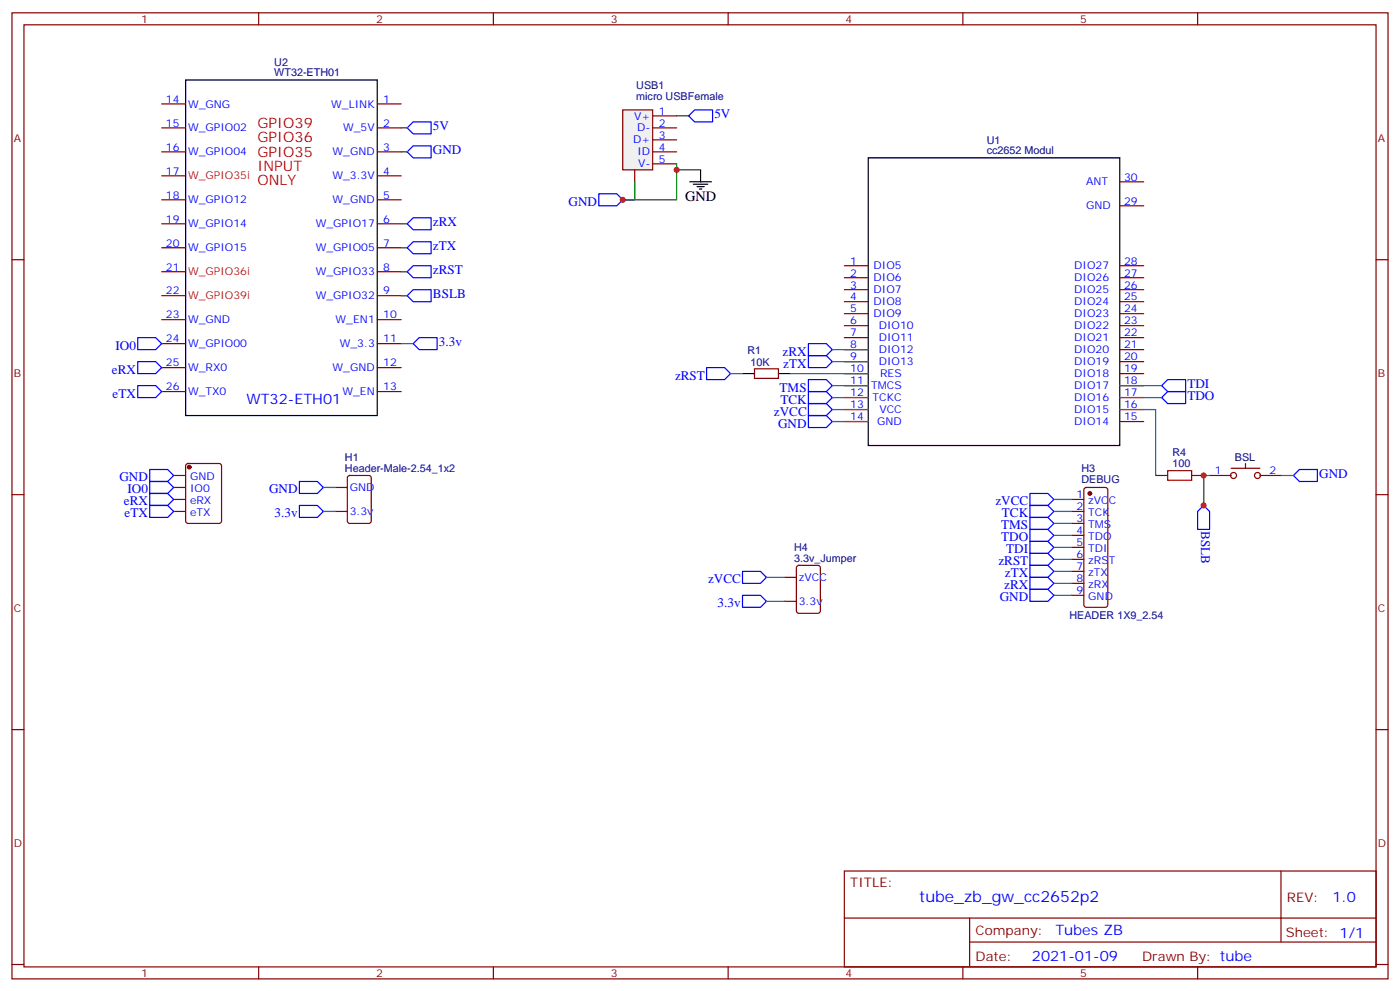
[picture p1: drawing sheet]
<svg xmlns="http://www.w3.org/2000/svg" width="412mm" height="292mm" viewBox="0 0 412 292" stroke-linecap="round" stroke-linejoin="round" font-family="sans-serif">
<g fill="none" stroke="#870000" stroke-width=".35">
<path d="M3.5 3.8h405.4v284.3h-405.4zM7.1 7.3h398.2v277.3h-398.2zM76.2 3.8v3.5M145.3 3.8v3.5M214.5 3.8v3.5M283.6 3.8v3.5M352.8 3.8v3.5M329.8 53.5h7.1M3.5 76.4h3.6M248.7 78.2h7.1M329.8 78.2h7.1M329.8 60.6h7.1"/>
<path d="M405.3 76.4h3.6M248.7 81.7h7.1M248.7 85.3h7.1M248.7 88.8h7.1M248.7 92.3h7.1M248.7 95.8h7.1M248.7 99.4h7.1M329.8 81.7h7.1M329.8 85.3h7.1M329.8 88.8h7.1M329.8 92.3h7.1M329.8 95.8h7.1"/>
<path d="M329.8 99.4h7.1M248.7 102.9h7.1M248.7 106.4h7.1M248.7 110h7.1M248.7 113.5h7.1M248.7 117h7.1M329.8 102.9h7.1M329.8 106.4h7.1M329.8 110h7.1M329.8 113.5h7.1M329.8 117h7.1M51.2 139.9h3.5"/>
<path d="M54.9 136.6l.5-.2h9.2l.6 .5 .1 16.5-.5 .6-9.4 .1-.7-.5v-16.5zM248.7 120.5h7.1M248.7 124.1h7.1M329.8 120.5h7.1M329.8 124.1h7.1M3.5 145.6h3.6M51.2 143.5h3.5M51.2 147h3.5M51.2 150.5h3.5M405.3 145.6h3.6M3.5 214.7h3.6M405.3 214.7h3.6"/>
<path d="M248.7 256.4h156.6v28.2h-156.6zM377.3 256.4v20.9M248.7 270.2h156.5M285.6 277.3h119.6M285.6 270.2v14.1M3.5 283.9h3.6M76.2 284.6v3.5M145.3 284.6v3.5M214.5 284.6v3.5M283.6 284.6v3.5M352.8 284.6v3.5M405.3 283.9h3.6"/>
</g>
<path d="M255.8 46.5h74v84.6h-74z" fill="none" stroke="#000" stroke-width=".35"/>
<circle cx="55.7" cy="137.5" r=".53" fill="#870000" stroke="#870000" stroke-width=".35"/>
<path d="M183.4 32.3h8.9v17.7h-8.9z" fill="#f0f0f0" stroke="#870000" stroke-width=".35"/>
<g fill="none" stroke="#870000" stroke-width=".35">
<path d="M47.6 37.6h7.1M47.6 30.6h7.1M111.1 37.6h7.1M111.1 30.6h7.1M192.3 34.1h7M192.3 37.6h7M47.6 44.7h7.1M47.6 51.8h7.1M47.6 58.8h7.1M111.1 44.7h7.1M111.1 51.8h7.1M111.1 58.8h7.1"/>
<path d="M187 50v3.5M192.3 41.2h7M192.3 44.7h7M192.3 48.2h7M47.6 65.9h7.1M47.6 72.9h7.1M47.6 80h7.1M111.1 65.9h7.1M111.1 72.9h7.1M111.1 80h7.1M47.6 87h7.1M47.6 94.1h7.1"/>
<path d="M111.1 87h7.1M111.1 94.1h7.1M47.6 101.1h7.1M47.6 108.2h7.1M47.6 115.3h7.1M111.1 101.1h7.1M111.1 108.2h7.1M111.1 115.3h7.1M222.2 108.5h7.1v2.9h-7.1zM340.4 139.9h3.6M351 139.9h3.5M356.3 139.9h6.4"/>
<path d="M362.7 137.8h8.4M366.9 136.4v1.4M371.1 139.9h6.4M98.8 143.5h3.5M98.8 150.5h3.5M102.5 140.2l.5-.3h5.7l.6 .5 .1 13-.5 .6-5.9 .1-.6-.5-.1-12.9zM315.7 150.5h3.6M315.7 147h3.6M315.7 154.1h3.6M315.7 157.6h3.6M319.5 143.7l.5-.2h5.6l.5 .2 .2 .5v33.8l-.2 .5-.5 .3h-5.6l-.5-.3-.2-.5v-33.8zM231.1 169.9h3.5"/>
<path d="M231.1 177h3.5M234.8 166.6l.5-.2h5.6l.7 .4 .1 13-.5 .7h-5.9l-.6-.4-.1-13zM315.7 161.1h3.6M315.7 164.6h3.6M315.7 168.2h3.6M315.7 171.7h3.6M315.7 175.2h3.6"/>
<circle cx="363.4" cy="139.9" r=".88"/>
<circle cx="370.4" cy="139.9" r=".88"/>
</g>
<path d="M54.7 23.5h56.4v98.8h-56.4zM203.2 53.5h6.3M204.3 54.2h4.2M205.3 54.9h2.1M206 55.6h.7M206.4 50v3.5M218.7 110h3.5M229.3 110h3.5" fill="none" stroke="#000" stroke-width=".35"/>
<g fill="none" stroke="#00f" stroke-width=".35">
<path d="M119.9 37.6l1.8-1.7h5.3v3.5h-5.3zM204.6 32.3h5.3v3.6h-5.3l-1.8-1.8zM119.9 44.7l1.8-1.8h5.3v3.6h-5.3zM176.4 57h5.3l1.7 1.8-1.7 1.8h-5.3zM119.9 72.9l1.8-1.7h5.3v3.5h-5.3zM119.9 65.9l1.8-1.8h5.3v3.5h-5.3zM119.9 80l1.8-1.8h5.3v3.5h-5.3zM40.6 99.4h5.3l1.7 1.7-1.7 1.8h-5.3zM119.9 87l1.8-1.7h5.3v3.5h-5.3zM40.6 113.5h5.3l1.7 1.8-1.7 1.7h-5.3zM40.6 106.4h5.3l1.7 1.8-1.7 1.8h-5.3zM121.7 101.1l1.8-1.7h5.3v3.5h-5.3z"/>
<path d="M208.1 108.2h5.3l1.8 1.8-1.8 1.7h-5.3zM238.1 118.8h5.3l1.8 1.7-1.8 1.8h-5.3zM238.1 104.7h5.3l1.8 1.7-1.8 1.8h-5.3zM238.1 101.1h5.3l1.8 1.8-1.8 1.8h-5.3zM238.1 115.3h5.3l1.8 1.7-1.8 1.8h-5.3zM238.1 111.7h5.3l1.8 1.8-1.8 1.8h-5.3zM342.2 117l1.8-1.7h5.2v3.5h-5.2zM342.2 113.5l1.8-1.8h5.2v3.6h-5.2zM44.1 138.2h5.3l1.8 1.7-1.8 1.8h-5.3zM238.1 122.3h5.3l1.8 1.8-1.8 1.7h-5.3zM381 139.9l1.8-1.7h5.3v3.5h-5.3zM44.1 141.7h5.3l1.8 1.8-1.8 1.7h-5.3z"/>
<path d="M44.1 145.2h5.3l1.8 1.8-1.8 1.8h-5.3zM44.1 148.8h5.3l1.8 1.7-1.8 1.8h-5.3zM88.2 141.7h5.3l1.7 1.8-1.7 1.7h-5.3zM88.2 148.8h5.3l1.7 1.7-1.7 1.8h-5.3zM303.4 145.2h5.3l1.7 1.8-1.7 1.8h-5.3zM303.4 148.8h5.3l1.7 1.7-1.7 1.8h-5.3zM303.4 152.3h5.3l1.7 1.8-1.7 1.7h-5.3zM303.4 155.8h5.3l1.7 1.8-1.7 1.7h-5.3zM303.4 159.3h5.3l1.7 1.8-1.7 1.8h-5.3zM354.5 148.8l1.8 1.7v5.3h-3.5v-5.3zM218.7 175.2h5.3l1.8 1.8-1.8 1.8h-5.3zM218.7 168.2h5.3l1.8 1.7-1.8 1.8h-5.3z"/>
<path d="M303.4 173.5h5.3l1.7 1.7-1.7 1.8h-5.3zM303.4 166.4h5.3l1.7 1.8-1.7 1.7h-5.3zM303.4 169.9h5.3l1.7 1.8-1.7 1.8h-5.3zM303.4 162.9h5.3l1.7 1.7-1.7 1.8h-5.3z"/>
</g>
<path d="M344 138.5h7v2.9h-7z" fill="none" stroke="#a10000" stroke-width=".35"/>
<g fill="none" stroke="#008700" stroke-width=".35">
<path d="M118.2 37.6h1.7M199.3 34.1h3.5M118.2 44.7h1.7M199.3 48.2v1.8h7.1M199.3 50v8.8h-15.9h3.6v-5.3M118.2 72.9h1.7M118.2 80h1.7M118.2 65.9h1.7M118.2 87h1.7M118.2 101.1h3.5M215.2 110h3.5M232.8 110h23"/>
<path d="M245.2 106.4h10.6M245.2 117h10.6M245.2 113.5h10.6M245.2 102.9h10.6M329.8 117h12.4M329.8 113.5h12.4M245.2 124.1h10.6M245.2 120.5h10.6M329.8 120.5h10.6v19.4M354.5 139.9v8.9v-8.9h1.8M377.5 139.9h3.5M95.2 143.5h3.6"/>
<path d="M95.2 150.5h3.6M310.4 147h5.3M310.4 150.5h5.3M310.4 154.1h5.3M310.4 157.6h5.3M225.8 169.9h5.3M225.8 177h5.3M310.4 175.2h5.3M310.4 168.2h5.3M310.4 171.7h5.3M310.4 164.6h5.3M310.4 161.1h5.3"/>
</g>
<circle cx="321" cy="145.2" r=".53" fill="#870000" stroke="#870000" stroke-width=".35"/>
<g fill="#c00">
<circle cx="199.3" cy="50" r=".88"/>
<circle cx="183.4" cy="58.8" r=".88"/>
<circle cx="354.5" cy="139.9" r=".88"/>
<circle cx="354.5" cy="148.8" r=".88"/>
</g>
<text font-size="4.6" fill="#00f" x="270.8" y="265.4">tube_zb_gw_cc2652p2</text>
<g font-size="4.2" fill="#f00">
<text x="75.8" y="37.6">GPIO39</text>
<text x="75.8" y="41.9">GPIO36</text>
<text x="75.8" y="46.1">GPIO35</text>
<text x="75.8" y="50.3">INPUT</text>
<text x="75.8" y="54.6">ONLY</text>
</g>
<text font-size="4.2" x="201.8" y="59.2">GND</text>
<g font-size="4.2" fill="#00f">
<text x="72.6" y="118.8">WT32-ETH01</text>
<text x="392.5" y="265.6">1.0</text>
<text x="310.9" y="275.2">Tubes ZB</text>
<text x="304" y="283">2021-01-09</text>
</g>
<g font-size="3.9" fill="#00f">
<text x="210.4" y="34.8">5V</text>
<text x="127.5" y="38.3">5V</text>
<text x="127.5" y="45.4">GND</text>
<text x="167.5" y="60.6">GND</text>
<text x="127.5" y="66.6">zRX</text>
<text x="127.5" y="73.6">zTX</text>
<text x="127.5" y="80.7">zRST</text>
<text x="127.5" y="87.7">BSLB</text>
<text x="129.3" y="101.9">3.3v</text>
<text x="34" y="102.9">IO0</text>
<text x="230.5" y="104.7">zRX</text>
<text x="33" y="110">eRX</text>
<text x="198.8" y="111.7">zRST</text>
<text x="230.7" y="108.2">zTX</text>
<text x="33.2" y="117">eTX</text>
<text x="229.6" y="115.3">TMS</text>
<text x="229.9" y="118.8">TCK</text>
<text x="349.8" y="117.7">TDO</text>
<text x="349.8" y="114.2">TDI</text>
<text x="228" y="122.3">zVCC</text>
<text x="229.2" y="125.8">GND</text>
<text x="35.2" y="141.7">GND</text>
<text x="388.6" y="140.7">GND</text>
<text x="36.5" y="148.8">eRX</text>
<text x="37.6" y="145.2">IO0</text>
<text x="79.3" y="145.2">GND</text>
<text x="293.2" y="148.8">zVCC</text>
<text x="36.7" y="152.3">eTX</text>
<text x="80.9" y="152.3">3.3v</text>
<text x="294.9" y="155.8">TMS</text>
<text x="295.1" y="152.3">TCK</text>
<text x="294.9" y="159.3">TDO</text>
<text x="353.8" y="156.4" transform="rotate(90 353.8 156.4)">BSLB</text>
<text x="294.1" y="166.4">zRST</text>
<text x="296.4" y="162.9">TDI</text>
<text x="208.6" y="171.7">zVCC</text>
<text x="295.8" y="173.5">zRX</text>
<text x="296" y="169.9">zTX</text>
<text x="211.4" y="178.8">3.3v</text>
<text x="294.5" y="177">GND</text>
</g>
<g font-size="3.9" fill="#800">
<text x="250.5" y="260.9">TITLE:</text>
<text x="379.1" y="265.6">REV:</text>
<text x="287.4" y="275.1">Company:</text>
<text x="378.7" y="275.8">Sheet: 1/1</text>
<text x="287.4" y="282.8">Date:</text>
<text x="336.4" y="282.9">Drawn By: tube</text>
</g>
<g font-size="3.2" fill="#800">
<text x="41.6" y="6.8">1</text>
<text x="110.8" y="6.8">2</text>
<text x="179.9" y="6.8">3</text>
<text x="249.1" y="6.8">4</text>
<text x="318.2" y="6.8">5</text>
<text x="4.1" y="41.9">A</text>
<text x="405.9" y="41.9">A</text>
<text x="4.1" y="111">B</text>
<text x="405.9" y="111">B</text>
<text x="4.1" y="180.2">C</text>
<text x="405.9" y="180.2">C</text>
<text x="4.1" y="249.3">D</text>
<text x="405.9" y="249.3">D</text>
<text x="41.6" y="287.6">1</text>
<text x="110.8" y="287.6">2</text>
<text x="179.9" y="287.6">3</text>
<text x="249.1" y="287.6">4</text>
<text x="318.2" y="287.6">5</text>
</g>
<g font-size="3.2" fill="#000080">
<text x="80.8" y="22.5">WT32-ETH01</text>
<text x="80.8" y="19.3">U2</text>
<text x="187.4" y="29.4">micro USBFemale</text>
<text x="187.4" y="26.3">USB1</text>
<text x="290.7" y="45.4">cc2652 Modul</text>
<text x="290.7" y="42.3">U1</text>
<text x="220.1" y="104.1">R1</text>
<text x="221.1" y="107.6">10K</text>
<text x="101.6" y="135.7">H1</text>
<text x="345.4" y="137.5">100</text>
<text x="345.4" y="134.3">R4</text>
<text x="363.8" y="135.8">BSL</text>
<text x="101.6" y="138.9">Header-Male-2.54_1x2</text>
<text x="318.6" y="142.2">DEBUG</text>
<text x="318.6" y="139.1">H3</text>
<text x="233.9" y="165.3">3.3v_Jumper</text>
<text x="233.9" y="162.2">H4</text>
<text x="315" y="182.3">HEADER 1X9_2.54</text>
</g>
<g font-size="3.2" fill="#00f">
<text x="48.9" y="30.2">14</text>
<text x="55.4" y="31.6">W_GNG</text>
<text x="97.6" y="31.6">W_LINK</text>
<text x="112.9" y="30.2">1</text>
<text x="186.8" y="35.2">V+</text>
<text x="194" y="33.8">1</text>
<text x="48.9" y="37.3">15</text>
<text x="55.4" y="38.7">W_GPIO02</text>
<text x="101.1" y="38.7">W_5V</text>
<text x="112.9" y="37.3">2</text>
<text x="187.7" y="38.7">D-</text>
<text x="194" y="37.3">2</text>
<text x="194" y="40.8">3</text>
<text x="48.9" y="44.3">16</text>
<text x="55.4" y="45.8">W_GPIO04</text>
<text x="98" y="45.8">W_GND</text>
<text x="112.9" y="44.3">3</text>
<text x="186.5" y="42.2">D+</text>
<text x="187.8" y="45.8">ID</text>
<text x="194" y="44.3">4</text>
<text x="194" y="47.9">5</text>
<text x="48.9" y="51.4">17</text>
<text x="97.9" y="52.8">W_3.3V</text>
<text x="112.9" y="51.4">4</text>
<text x="187.9" y="49.3">V-</text>
<text x="331.1" y="53.2">30</text>
<text x="48.9" y="58.5">18</text>
<text x="55.4" y="59.9">W_GPIO12</text>
<text x="98" y="59.9">W_GND</text>
<text x="112.9" y="58.5">5</text>
<text x="320" y="54.6">ANT</text>
<text x="48.9" y="65.5">19</text>
<text x="112.9" y="65.5">6</text>
<text x="320" y="61.6">GND</text>
<text x="331.1" y="60.2">29</text>
<text x="55.4" y="66.9">W_GPIO14</text>
<text x="93" y="66.9">W_GPIO17</text>
<text x="48.9" y="72.6">20</text>
<text x="55.4" y="74">W_GPIO15</text>
<text x="93" y="74">W_GPIO05</text>
<text x="112.9" y="72.6">7</text>
<text x="250.5" y="77.9">1</text>
<text x="331.1" y="77.9">28</text>
<text x="48.9" y="79.6">21</text>
<text x="93" y="81">W_GPIO33</text>
<text x="112.9" y="79.6">8</text>
<text x="250.5" y="81.4">2</text>
<text x="257.3" y="79.3">DIO5</text>
<text x="257.3" y="82.8">DIO6</text>
<text x="316.4" y="82.8">DIO26</text>
<text x="316.4" y="79.3">DIO27</text>
<text x="331.1" y="81.4">27</text>
<text x="48.9" y="86.7">22</text>
<text x="93" y="88.1">W_GPIO32</text>
<text x="112.9" y="86.7">9</text>
<text x="250.5" y="84.9">3</text>
<text x="250.5" y="88.4">4</text>
<text x="257.3" y="86.3">DIO7</text>
<text x="257.3" y="89.9">DIO8</text>
<text x="316.4" y="89.9">DIO24</text>
<text x="316.4" y="86.3">DIO25</text>
<text x="331.1" y="88.4">25</text>
<text x="331.1" y="84.9">26</text>
<text x="48.9" y="93.7">23</text>
<text x="55.4" y="95.1">W_GND</text>
<text x="98.9" y="95.1">W_EN1</text>
<text x="112.9" y="93.7">10</text>
<text x="250.5" y="92">5</text>
<text x="250.5" y="95.5">6</text>
<text x="257.3" y="93.4">DIO9</text>
<text x="316.4" y="93.4">DIO23</text>
<text x="331.1" y="95.5">23</text>
<text x="331.1" y="92">24</text>
<text x="48.9" y="100.8">24</text>
<text x="112.9" y="100.8">11</text>
<text x="250.5" y="99">7</text>
<text x="258.9" y="96.9">DIO10</text>
<text x="258.9" y="100.4">DIO11</text>
<text x="316.4" y="100.4">DIO21</text>
<text x="316.4" y="96.9">DIO22</text>
<text x="331.1" y="99">22</text>
<text x="48.9" y="107.8">25</text>
<text x="55.4" y="102.2">W_GPIO00</text>
<text x="100.1" y="102.2">W_3.3</text>
<text x="112.9" y="107.8">12</text>
<text x="250.5" y="102.6">8</text>
<text x="250.5" y="106.1">9</text>
<text x="258.9" y="104">DIO12</text>
<text x="258.9" y="107.5">DIO13</text>
<text x="316.4" y="107.5">DIO19</text>
<text x="316.4" y="104">DIO20</text>
<text x="331.1" y="106.1">20</text>
<text x="331.1" y="102.6">21</text>
<text x="55.4" y="109.3">W_RX0</text>
<text x="98" y="109.3">W_GND</text>
<text x="250.5" y="109.6">10</text>
<text x="250.5" y="113.1">11</text>
<text x="259.3" y="111">RES</text>
<text x="316.4" y="111">DIO18</text>
<text x="331.1" y="113.1">18</text>
<text x="331.1" y="109.6">19</text>
<text x="48.9" y="114.9">26</text>
<text x="55.4" y="116.3">W_TX0</text>
<text x="100.9" y="116.3">W_EN</text>
<text x="112.9" y="114.9">13</text>
<text x="250.5" y="116.7">12</text>
<text x="256.6" y="114.5">TMCS</text>
<text x="257.1" y="118.1">TCKC</text>
<text x="316.4" y="118.1">DIO16</text>
<text x="316.4" y="114.5">DIO17</text>
<text x="331.1" y="116.7">17</text>
<text x="250.5" y="120.2">13</text>
<text x="250.5" y="123.7">14</text>
<text x="258.4" y="125.1">GND</text>
<text x="259" y="121.6">VCC</text>
<text x="316.4" y="125.1">DIO14</text>
<text x="316.4" y="121.6">DIO15</text>
<text x="331.1" y="123.7">15</text>
<text x="331.1" y="120.2">16</text>
<text x="56" y="141.4">GND</text>
<text x="357.8" y="139.6">1</text>
<text x="373.9" y="139.6">2</text>
<text x="56" y="144.9">IO0</text>
<text x="56" y="148.4">eRX</text>
<text x="103" y="144.5">GND</text>
<text x="317.1" y="146.6">1</text>
<text x="320.6" y="148.4">zVCC</text>
<text x="56" y="151.9">eTX</text>
<text x="103" y="151.6">3.3v</text>
<text x="317.1" y="150.2">2</text>
<text x="317.1" y="153.7">3</text>
<text x="320.6" y="151.9">TCK</text>
<text x="320.6" y="155.5">TMS</text>
<text x="317.1" y="157.2">4</text>
<text x="317.1" y="160.8">5</text>
<text x="320.6" y="159">TDO</text>
<text x="317.1" y="164.3">6</text>
<text x="317.1" y="167.8">7</text>
<text x="320.6" y="162.5">TDI</text>
<text x="320.6" y="166.1">zRST</text>
<text x="235.3" y="171">zVCC</text>
<text x="317.1" y="171.3">8</text>
<text x="320.6" y="169.6">zTX</text>
<text x="320.6" y="173.1">zRX</text>
<text x="235.3" y="178">3.3v</text>
<text x="317.1" y="174.9">9</text>
<text x="320.6" y="176.6">GND</text>
</g>
<g font-size="3.2" fill="#f00">
<text x="55.4" y="52.8">W_GPIO35i</text>
<text x="55.4" y="81">W_GPIO36i</text>
<text x="55.4" y="88.1">W_GPIO39i</text>
</g>
</svg>
